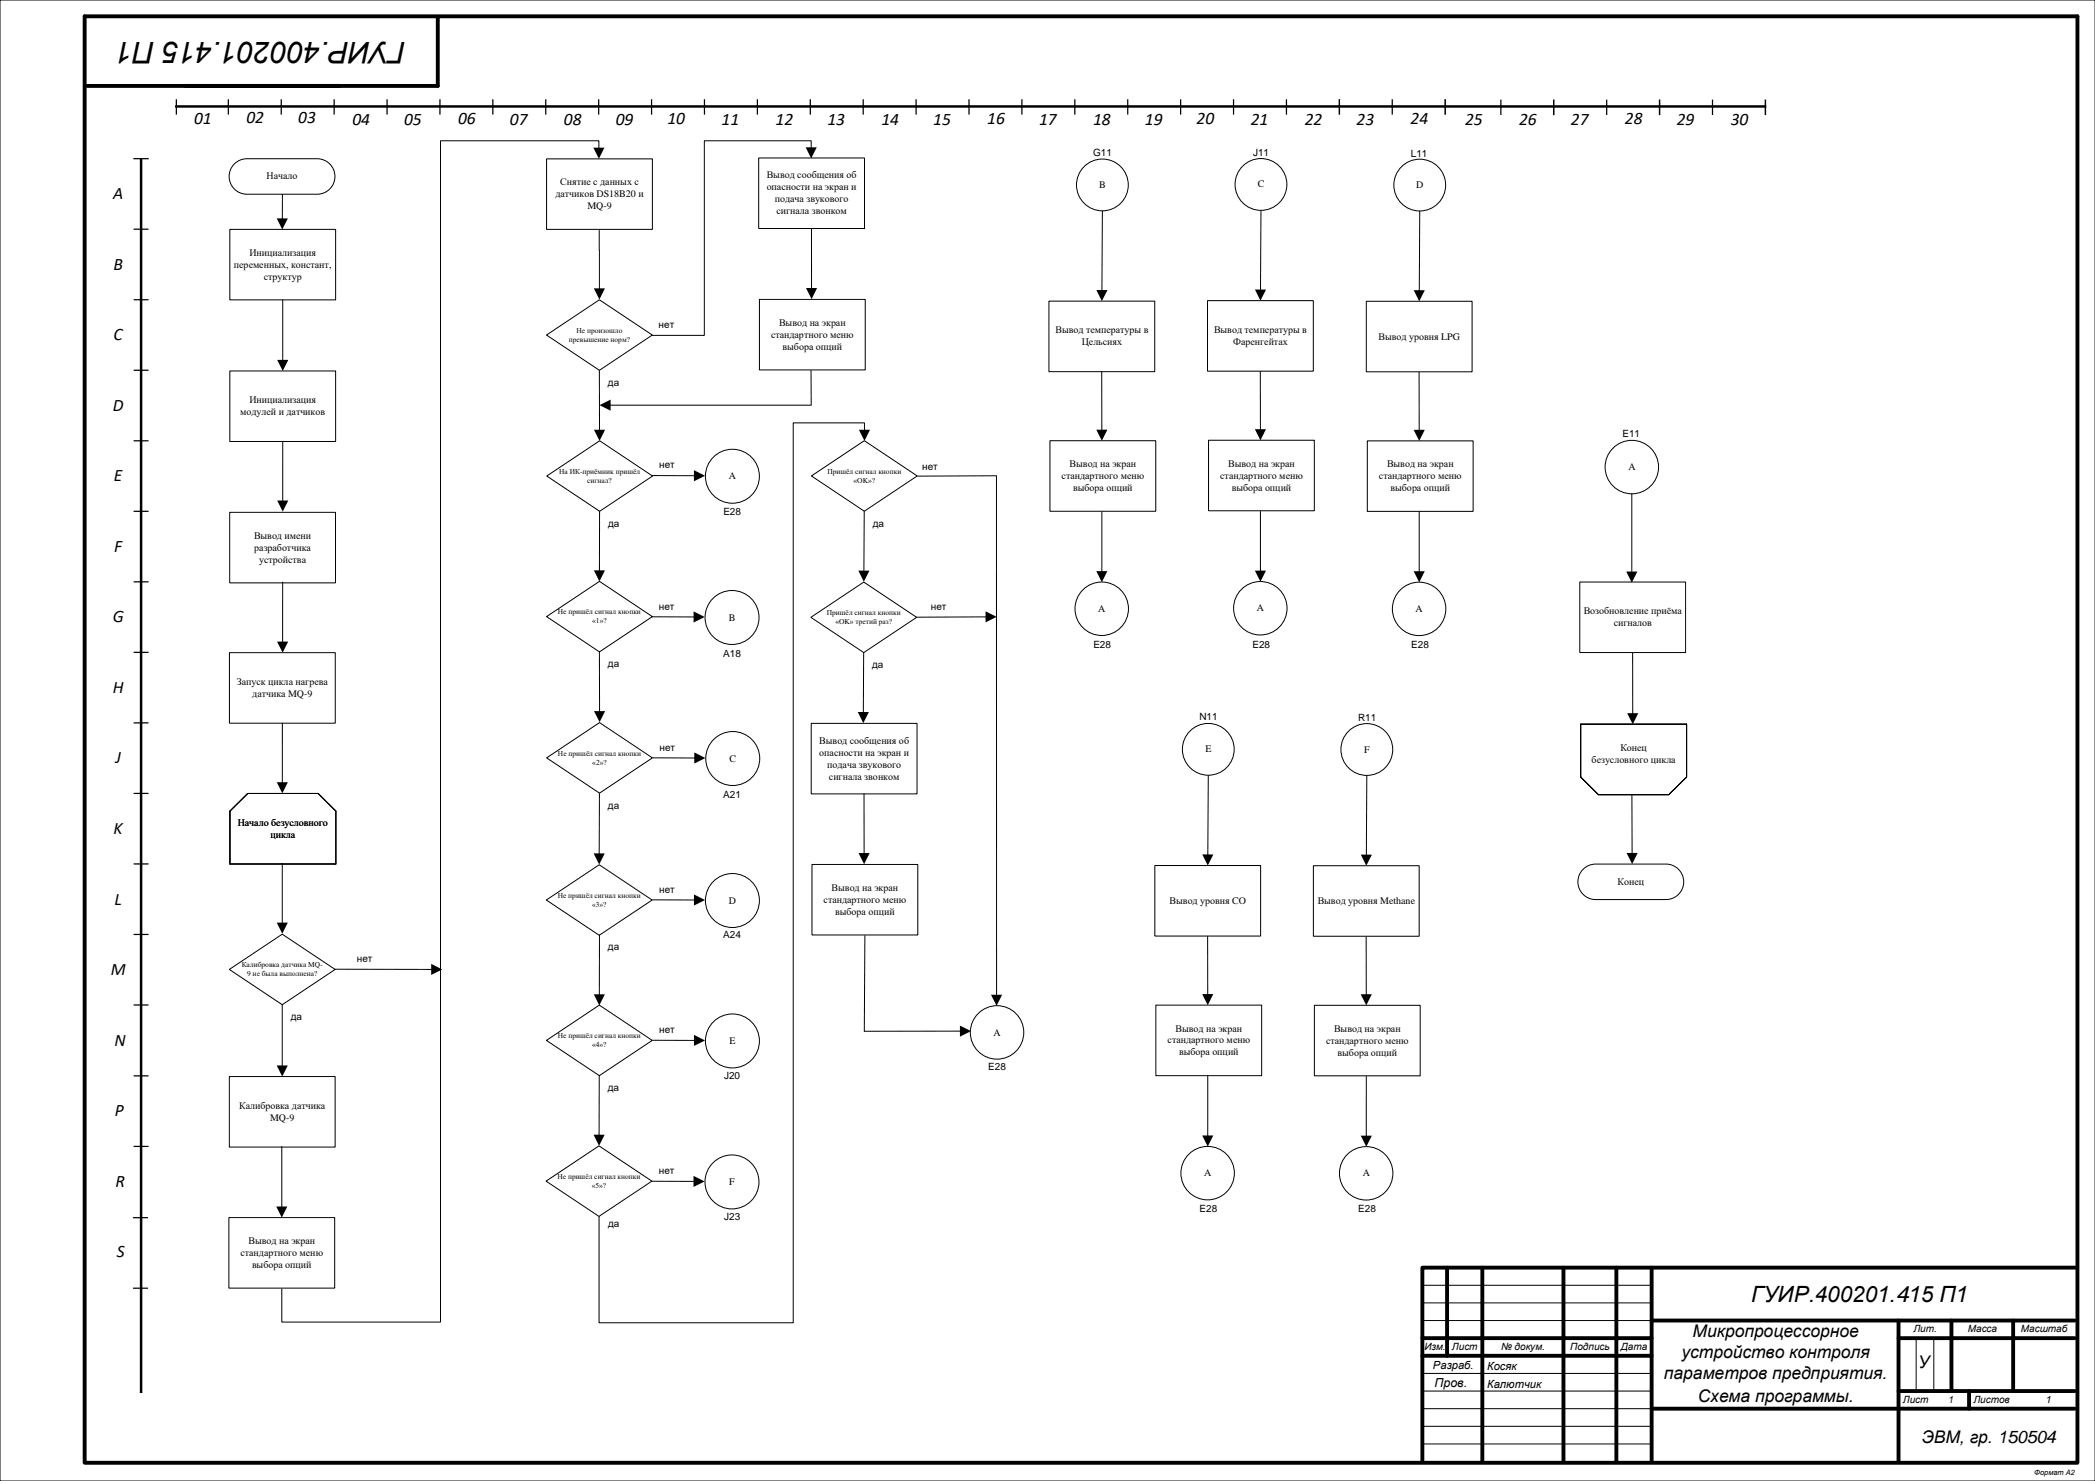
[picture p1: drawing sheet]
<svg xmlns="http://www.w3.org/2000/svg" width="594mm" height="420mm" viewBox="0 0 594 420" stroke-linecap="round" stroke-linejoin="round" font-family="sans-serif">
<path d="M0 0h594v420h-594zM403.3 364.5h65M403.3 369.5h65M403.3 374.5h65M543.3 379.5v15M548.3 379.5v15M403.3 389.5h65M403.3 394.5h65M403.3 399.5h65.1M403.3 404.5h65M403.3 409.5h65" fill="none" stroke="#000" stroke-width=".28"/>
<g fill="none" stroke="#000" stroke-width="1.1">
<path d="M24 4.6h565v410.2h-565zM124.1 5v19.4h-99.4M410.3 359.5v25M420.3 359.5v55M443.3 359.5v55M458.3 359.5v55M468.3 359.5v55M588.3 359.5h-185v55M403.3 379.5h65M468.3 374.5h119.9M538.3 374.5v40M538.3 379.5h49.9"/>
<path d="M553.3 374.5v20M570.8 374.5v20M403.3 384.5h65M468.4 399.5h119.8M538.3 394.5h49.9M558.3 394.5v5"/>
</g>
<path d="M50 30.2h450.4M40 45.4v349.3" fill="none" stroke="#000" stroke-width=".71"/>
<g fill="none" stroke="#000" stroke-width=".35">
<path d="M50 28.3v4M64.7 28.3v4M79.7 28.3v4M94.7 28.3v4M109.7 28.3v4M124.7 28.3v4M139.7 28.3v4M154.7 28.3v4M169.7 28.3v4M184.7 28.3v4M199.7 28.3v4M214.7 28.3v4"/>
<path d="M229.7 28.3v4M244.7 28.3v4M259.7 28.3v4M274.7 28.3v4M289.7 28.3v4M304.7 28.3v4M319.7 28.3v4M334.7 28.3v4M349.7 28.3v4M364.7 28.3v4M394.7 28.3v4M425.5 28.4v4"/>
<path d="M455.5 28.4v4M485.5 28.4v4M38 45h4M38 65h4M38 85h4M38 105h4M38 125h4M38 145h4M38 165h4M38 185h4M38 205h4M38 225h4"/>
<path d="M38 245h4M38 265h4M38 285h4M38 305.1h4M38 325.1h4M37.8 345.3h4M37.8 365.3h4"/>
</g>
<path d="M379.7 28.3v4M409.7 28.3v4M440.5 28.4v4M470.5 28.4v4M500.5 28.4v4" fill="none" stroke="#000" stroke-width=".42"/>
<path d="M66.8 46.2a5 5 0 0 1 3.2-1.2h19.9a5 5 0 0 1 5.1 5 5 5 0 0 1-5.1 5.1h-19.9a5 5 0 0 1-4.7-3.3 5 5 0 0 1 1.5-5.6z" fill-rule="evenodd" fill="#fff"/>
<path d="M66.8 46.2a5 5 0 0 1 3.2-1.2h19.9a5 5 0 0 1 5.1 5 5 5 0 0 1-5.1 5.1h-19.9a5 5 0 0 1-4.7-3.3 5 5 0 0 1 1.5-5.6zM80.1 55.1l-.1 7.2" fill="none" stroke="#000" stroke-width=".28"/>
<path d="M78.5 61.9h3.1l-1.6 3.2z" fill="#000"/>
<path d="M65.2 65h30v20h-30z" fill-rule="evenodd" fill="#fff"/>
<path d="M65.2 65h30v20h-30z" fill="none" stroke="#000" stroke-width=".28"/>
<path d="M65.2 105.2h30v20h-30z" fill-rule="evenodd" fill="#fff"/>
<path d="M80.2 85v17.4M65.2 105.2h30v20h-30zM80.2 125.2v17.1" fill="none" stroke="#000" stroke-width=".28"/>
<path d="M78.6 102.1h3.1l-1.5 3.1zM78.6 141.9h3.1l-1.5 3.2z" fill="#000"/>
<path d="M65.1 145.3h30v20h-30z" fill-rule="evenodd" fill="#fff"/>
<path d="M65.1 145.3h30v20h-30zM80.1 165.1v17.2M80 244.8v17.2" fill="none" stroke="#000" stroke-width=".28"/>
<path d="M78.6 181.9h3.1l-1.6 3.2zM78.5 261.6h3.1l-1.6 3.2z" fill="#000"/>
<path d="M154.9 95l15-10 15 10-15 10z" fill-rule="evenodd" fill="#fff"/>
<path d="M154.9 95l15-10 15 10-15 10zM65.2 230l5-5h20l5 5v15h-30z" fill="none" stroke="#000" stroke-width=".28"/>
<path d="M65 274.9l15-10 15 10-15 10z" fill-rule="evenodd" fill="#fff"/>
<path d="M65 274.9l15-10 15 10-15 10zM95 274.9h27.6" fill="none" stroke="#000" stroke-width=".28"/>
<path d="M122.3 273.3l3.1 1.6-3.2 1.6z" fill="#000"/>
<g fill="#fff">
<path d="M101.2 270.3h4.4v3.4h-4.4z" fill-rule="evenodd"/>
<path d="M155 45.1h30v20h-30z" fill-rule="evenodd"/>
</g>
<path d="M155 45.1h30v20h-30z" fill="none" stroke="#000" stroke-width=".28"/>
<circle cx="312.6" cy="52.4" r="7.3" fill="#fff"/>
<g fill="none" stroke="#000" stroke-width=".28">
<path d="M312.6 59.8l-.2 22.8"/>
<circle cx="312.6" cy="52.4" r="7.3"/>
</g>
<path d="M310.8 82.2l3.2 .1-1.6 3.1z" fill="#000"/>
<path d="M297.4 85.4h30v20h-30z" fill-rule="evenodd" fill="#fff"/>
<path d="M297.4 85.4h30v20h-30zM312.4 105.5v16.7" fill="none" stroke="#000" stroke-width=".28"/>
<path d="M310.8 121.9l3.2-.1-1.6 3.2z" fill="#000"/>
<path d="M297.7 125h30v20h-30z" fill-rule="evenodd" fill="#fff"/>
<path d="M169.9 105.1l.1 17.2M297.7 125h30v20h-30zM312.4 145.2v17.1" fill="none" stroke="#000" stroke-width=".28"/>
<path d="M168.4 121.9h3.2l-1.6 3.1zM310.8 162h3.2l-1.6 3.1z" fill="#000"/>
<path d="M172.3 106.9h3.2v3.4h-3.2z" fill-rule="evenodd" fill="#fff"/>
<path d="M169.8 42.3v-2.4h-44.9v335h-45v-9.4" fill="none" stroke="#000" stroke-width=".28"/>
<path d="M168.2 41.9h3.2l-1.6 3.1z" fill="#000"/>
<path d="M65.1 185.1h30v20h-30z" fill-rule="evenodd" fill="#fff"/>
<path d="M65.1 185.1h30v20h-30zM80.1 205.1l-.1 17.1" fill="none" stroke="#000" stroke-width=".28"/>
<path d="M78.5 221.8h3.1l-1.6 3.2z" fill="#000"/>
<path d="M65 305.3h30v20h-30z" fill-rule="evenodd" fill="#fff"/>
<path d="M65 305.3h30v20h-30z" fill="none" stroke="#000" stroke-width=".28"/>
<path d="M64.9 345.3h30v20h-30z" fill-rule="evenodd" fill="#fff"/>
<path d="M80 284.9v17.6M79.9 325.1v17.4M64.9 345.3h30v20h-30z" fill="none" stroke="#000" stroke-width=".28"/>
<path d="M78.4 302.1h3.2l-1.6 3.2zM78.3 342.1h3.2l-1.6 3.2z" fill="#000"/>
<path d="M82.4 286.8h3.2v3.4h-3.2z" fill-rule="evenodd" fill="#fff"/>
<path d="M169.9 65.3v16.9" fill="none" stroke="#000" stroke-width=".28"/>
<path d="M168.4 81.8h3.1l-1.6 3.1z" fill="#000"/>
<path d="M155 135l15-10 15 10-15 10z" fill-rule="evenodd" fill="#fff"/>
<path d="M155 135l15-10 15 10-15 10zM170 145v17.1" fill="none" stroke="#000" stroke-width=".28"/>
<path d="M168.4 161.7h3.1l-1.6 3.2z" fill="#000"/>
<path d="M172.4 146.8h3.2v3.4h-3.2z" fill-rule="evenodd" fill="#fff"/>
<path d="M185 134.9h12.1" fill="none" stroke="#000" stroke-width=".28"/>
<path d="M196.8 133.3l3.1 1.6-3.2 1.6z" fill="#000"/>
<g fill="#fff">
<path d="M186.9 130.3h4.4v3.4h-4.4z" fill-rule="evenodd"/>
<circle cx="207.7" cy="135.1" r="7.7"/>
</g>
<g fill="none" stroke="#000" stroke-width=".28">
<path d="M169.9 184.9l.1 17.1"/>
<circle cx="207.7" cy="135.1" r="7.7"/>
</g>
<path d="M168.4 201.7h3.2l-1.6 3.1z" fill="#000"/>
<g fill="#fff">
<path d="M172.3 186.7h3.3v3.3h-3.3z" fill-rule="evenodd"/>
<path d="M155 174.9l15-10 15 10-15 10z" fill-rule="evenodd"/>
</g>
<path d="M155 174.9l15-10 15 10-15 10z" fill="none" stroke="#000" stroke-width=".28"/>
<path d="M154.9 295l15-10 15 10-15 10z" fill-rule="evenodd" fill="#fff"/>
<path d="M154.9 295l15-10 15 10-15 10zM169.9 305v17.2" fill="none" stroke="#000" stroke-width=".28"/>
<path d="M168.3 321.8h3.1l-1.6 3.1z" fill="#000"/>
<g fill="#fff">
<path d="M172.3 306.8h3.2v3.4h-3.2z" fill-rule="evenodd"/>
<path d="M154.8 335l15-10 15 10-15 10z" fill-rule="evenodd"/>
</g>
<path d="M170 224.9l-.1 17.5M154.8 335l15-10 15 10-15 10z" fill="none" stroke="#000" stroke-width=".28"/>
<path d="M168.3 242h3.2l-1.6 3.2z" fill="#000"/>
<g fill="#fff">
<path d="M172.3 226.8h3.2v3.4h-3.2z" fill-rule="evenodd"/>
<path d="M155 214.9l15-10 15 10-15 10z" fill-rule="evenodd"/>
</g>
<path d="M155 214.9l15-10 15 10-15 10z" fill="none" stroke="#000" stroke-width=".28"/>
<path d="M154.9 255.2l15-10 15 10-15 10z" fill-rule="evenodd" fill="#fff"/>
<path d="M154.9 255.2l15-10 15 10-15 10z" fill="none" stroke="#000" stroke-width=".28"/>
<path d="M215.1 44.8h30v20h-30z" fill-rule="evenodd" fill="#fff"/>
<path d="M215.1 44.8h30v20h-30zM230.1 64.9v17.2" fill="none" stroke="#000" stroke-width=".28"/>
<path d="M228.5 81.7h3.2l-1.6 3.1z" fill="#000"/>
<path d="M215.3 84.9h30v20h-30z" fill-rule="evenodd" fill="#fff"/>
<path d="M230 42.2v-2.3h-30.3v55.2h-14.7M215.3 84.9h30v20h-30zM172.7 114.9h57.3M229.9 105.1l.1 9.8" fill="none" stroke="#000" stroke-width=".28"/>
<path d="M228.4 41.8h3.2l-1.6 3.1zM170 114.9l3.1-1.6v3.2z" fill="#000"/>
<circle cx="462.7" cy="132.5" r="7.6" fill="#fff"/>
<g fill="none" stroke="#000" stroke-width=".28">
<path d="M462.9 185v17.6M448.2 205.4h30v15l-5.1 5h-19.9l-5-5zM462.7 225.5v16.8"/>
<circle cx="462.7" cy="132.5" r="7.6"/>
</g>
<path d="M461.3 202.3l3.2-.1-1.6 3.2zM461.2 241.9h3.1l-1.5 3.1z" fill="#000"/>
<path d="M448.6 246.8a5 5 0 0 1 3.8-1.8h19.9a5 5 0 0 1 5.1 5.1 5 5 0 0 1-5.1 5h-19.9a5 5 0 0 1-4.6-2.9 5 5 0 0 1 .8-5.4z" fill-rule="evenodd" fill="#fff"/>
<path d="M448.6 246.8a5 5 0 0 1 3.8-1.8h19.9a5 5 0 0 1 5.1 5.1 5 5 0 0 1-5.1 5h-19.9a5 5 0 0 1-4.6-2.9 5 5 0 0 1 .8-5.4z" fill="none" stroke="#000" stroke-width=".28"/>
<path d="M447.9 165.1h30v20h-30z" fill-rule="evenodd" fill="#fff"/>
<path d="M245.1 122.3v-2.4h-20.2v255.2h-55.1v-30.1M462.7 140v22.5M447.9 165.1h30v20h-30z" fill="none" stroke="#000" stroke-width=".28"/>
<path d="M243.5 121.9h3.2l-1.6 3.1zM461.1 162.1h3.1l-1.5 3.1z" fill="#000"/>
<path d="M172.4 345.4h3.2v3.4h-3.2z" fill-rule="evenodd" fill="#fff"/>
<path d="M170 265.2l-.1 17.2" fill="none" stroke="#000" stroke-width=".28"/>
<path d="M168.3 282h3.2l-1.6 3.1z" fill="#000"/>
<g fill="#fff">
<path d="M172.3 267h3.3v3.4h-3.3z" fill-rule="evenodd"/>
<path d="M230.1 135l15-10 15 10-15 10z" fill-rule="evenodd"/>
</g>
<path d="M230.1 135l15-10 15 10-15 10zM245 145l-.1 17.2" fill="none" stroke="#000" stroke-width=".28"/>
<path d="M243.4 161.8h3.1l-1.6 3.2z" fill="#000"/>
<path d="M247.4 146.8h3.2v3.4h-3.2z" fill-rule="evenodd" fill="#fff"/>
<path d="M282.5 134.9l-22.3 .1" fill="none" stroke="#000" stroke-width=".28"/>
<path d="M230 205.1h30v20h-30z" fill-rule="evenodd" fill="#fff"/>
<path d="M230 205.1h30v20h-30zM272.6 292.4h-27.5" fill="none" stroke="#000" stroke-width=".28"/>
<path d="M272.2 290.8l3.1 1.6-3.1 1.6z" fill="#000"/>
<path d="M229.9 175.1l15-10 15 10-15 10z" fill-rule="evenodd" fill="#fff"/>
<path d="M229.9 175.1l15-10 15 10-15 10zM244.9 185.1l-.1 17.2" fill="none" stroke="#000" stroke-width=".28"/>
<path d="M243.2 201.9h3.1l-1.5 3.2z" fill="#000"/>
<path d="M247.2 186.9h3.3v3.4h-3.3z" fill-rule="evenodd" fill="#fff"/>
<path d="M279.8 174.9l-19.9 .1" fill="none" stroke="#000" stroke-width=".28"/>
<path d="M279.4 173.4l3.2 1.5-3.2 1.6z" fill="#000"/>
<path d="M263.9 170.4h4.4v3.4h-4.4z" fill-rule="evenodd" fill="#fff"/>
<path d="M282.5 135l.1 147.5M245.2 265.3l-.1 27.1" fill="none" stroke="#000" stroke-width=".28"/>
<path d="M281 282.1h3.1l-1.5 3.1z" fill="#000"/>
<circle cx="282.7" cy="292.8" r="7.6" fill="#fff"/>
<g fill="none" stroke="#000" stroke-width=".28">
<path d="M184.9 174.9l12.1 .1"/>
<circle cx="282.7" cy="292.8" r="7.6"/>
</g>
<path d="M196.7 173.4l3.1 1.6-3.2 1.5z" fill="#000"/>
<g fill="#fff">
<path d="M186.8 170.4h4.4v3.3h-4.4z" fill-rule="evenodd"/>
<circle cx="207.6" cy="175.1" r="7.7"/>
</g>
<g fill="none" stroke="#000" stroke-width=".28">
<path d="M185.1 214.9l12.1 .1"/>
<circle cx="207.6" cy="175.1" r="7.7"/>
</g>
<path d="M196.9 213.4l3.1 1.6-3.2 1.5z" fill="#000"/>
<g fill="#fff">
<path d="M187 210.3h4.4v3.4h-4.4z" fill-rule="evenodd"/>
<circle cx="207.8" cy="215.1" r="7.7"/>
</g>
<g fill="none" stroke="#000" stroke-width=".28">
<path d="M185 255.2h12.1"/>
<circle cx="207.8" cy="215.1" r="7.7"/>
</g>
<path d="M196.8 253.7l3.1 1.5-3.2 1.6z" fill="#000"/>
<g fill="#fff">
<path d="M186.9 250.6h4.4v3.4h-4.4z" fill-rule="evenodd"/>
<circle cx="207.7" cy="255.4" r="7.7"/>
</g>
<g fill="none" stroke="#000" stroke-width=".28">
<path d="M185 295h12.1"/>
<circle cx="207.7" cy="255.4" r="7.7"/>
</g>
<path d="M196.8 293.5l3.1 1.6-3.2 1.5z" fill="#000"/>
<g fill="#fff">
<path d="M186.9 290.4h4.4v3.4h-4.4z" fill-rule="evenodd"/>
<circle cx="207.7" cy="295.2" r="7.7"/>
</g>
<g fill="none" stroke="#000" stroke-width=".28">
<path d="M184.9 335h12.1"/>
<circle cx="207.7" cy="295.2" r="7.7"/>
</g>
<path d="M196.6 333.5l3.2 1.5-3.2 1.6z" fill="#000"/>
<g fill="#fff">
<path d="M186.8 330.4h4.4v3.4h-4.4z" fill-rule="evenodd"/>
<circle cx="207.5" cy="335.2" r="7.7"/>
</g>
<g fill="none" stroke="#000" stroke-width=".28">
<path d="M245 225.2v17.1"/>
<circle cx="207.5" cy="335.2" r="7.7"/>
</g>
<path d="M243.4 241.9h3.2l-1.6 3.2z" fill="#000"/>
<path d="M230.2 245.1h30v20h-30z" fill-rule="evenodd" fill="#fff"/>
<path d="M230.2 245.1h30v20h-30z" fill="none" stroke="#000" stroke-width=".28"/>
<circle cx="312.4" cy="172.6" r="7.6" fill="#fff"/>
<circle cx="312.4" cy="172.6" r="7.6" fill="none" stroke="#000" stroke-width=".28"/>
<circle cx="357.5" cy="52.3" r="7.3" fill="#fff"/>
<g fill="none" stroke="#000" stroke-width=".28">
<path d="M357.5 59.7l-.1 22.8"/>
<circle cx="357.5" cy="52.3" r="7.3"/>
</g>
<path d="M355.8 82.1h3.2l-1.6 3.2z" fill="#000"/>
<path d="M342.4 85.3h30v20h-30z" fill-rule="evenodd" fill="#fff"/>
<path d="M342.4 85.3h30v20h-30zM357.3 105.4l.1 16.7" fill="none" stroke="#000" stroke-width=".28"/>
<path d="M355.8 121.7h3.1l-1.5 3.2z" fill="#000"/>
<path d="M342.6 124.8h30v20h-30z" fill-rule="evenodd" fill="#fff"/>
<path d="M342.6 124.8h30v20h-30zM357.4 145v17.2" fill="none" stroke="#000" stroke-width=".28"/>
<path d="M355.8 161.8h3.1l-1.5 3.2z" fill="#000"/>
<circle cx="357.3" cy="172.5" r="7.6" fill="#fff"/>
<circle cx="357.3" cy="172.5" r="7.6" fill="none" stroke="#000" stroke-width=".28"/>
<circle cx="402.5" cy="52.5" r="7.3" fill="#fff"/>
<g fill="none" stroke="#000" stroke-width=".28">
<path d="M402.5 59.9l-.1 22.8"/>
<circle cx="402.5" cy="52.5" r="7.3"/>
</g>
<path d="M400.8 82.3h3.2l-1.6 3.1z" fill="#000"/>
<path d="M387.4 85.4h30v20h-30z" fill-rule="evenodd" fill="#fff"/>
<path d="M387.4 85.4h30v20h-30zM402.3 105.6l.1 16.7" fill="none" stroke="#000" stroke-width=".28"/>
<path d="M400.8 121.9h3.1l-1.5 3.1z" fill="#000"/>
<path d="M387.7 125h30v20h-30z" fill-rule="evenodd" fill="#fff"/>
<path d="M387.7 125h30v20h-30zM402.4 145.2v17.2" fill="none" stroke="#000" stroke-width=".28"/>
<path d="M400.8 162h3.2l-1.6 3.1z" fill="#000"/>
<circle cx="402.3" cy="172.7" r="7.6" fill="#fff"/>
<circle cx="402.3" cy="172.7" r="7.6" fill="none" stroke="#000" stroke-width=".28"/>
<circle cx="342.6" cy="212.5" r="7.3" fill="#fff"/>
<g fill="none" stroke="#000" stroke-width=".28">
<path d="M342.6 219.9l-.2 22.8"/>
<circle cx="342.6" cy="212.5" r="7.3"/>
</g>
<path d="M340.9 242.3h3.1l-1.6 3.2z" fill="#000"/>
<path d="M327.4 245.5h30v20h-30z" fill-rule="evenodd" fill="#fff"/>
<path d="M327.4 245.5h30v20h-30zM342.4 265.6v16.7" fill="none" stroke="#000" stroke-width=".28"/>
<path d="M340.8 281.9h3.2l-1.6 3.2z" fill="#000"/>
<path d="M327.7 285h30v20h-30z" fill-rule="evenodd" fill="#fff"/>
<path d="M327.7 285h30v20h-30zM342.4 305.2v17.2" fill="none" stroke="#000" stroke-width=".28"/>
<path d="M340.9 322h3.1l-1.6 3.2z" fill="#000"/>
<circle cx="342.4" cy="332.7" r="7.6" fill="#fff"/>
<circle cx="342.4" cy="332.7" r="7.6" fill="none" stroke="#000" stroke-width=".28"/>
<circle cx="387.5" cy="212.5" r="7.3" fill="#fff"/>
<g fill="none" stroke="#000" stroke-width=".28">
<path d="M387.5 220l-.1 22.8"/>
<circle cx="387.5" cy="212.5" r="7.3"/>
</g>
<path d="M385.8 242.3l3.2 .1-1.6 3.1z" fill="#000"/>
<path d="M372.4 245.5h30v20h-30z" fill-rule="evenodd" fill="#fff"/>
<path d="M372.4 245.5h30v20h-30zM387.3 265.6l.1 16.8" fill="none" stroke="#000" stroke-width=".28"/>
<path d="M385.8 282h3.1l-1.5 3.1z" fill="#000"/>
<path d="M372.7 285.1h30v20h-30z" fill-rule="evenodd" fill="#fff"/>
<path d="M372.7 285.1h30v20h-30zM387.4 305.3v17.2" fill="none" stroke="#000" stroke-width=".28"/>
<path d="M385.8 322.1h3.1l-1.5 3.1z" fill="#000"/>
<circle cx="387.3" cy="332.7" r="7.6" fill="#fff"/>
<circle cx="387.3" cy="332.7" r="7.6" fill="none" stroke="#000" stroke-width=".28"/>
<text font-size="8.5" x="115.1" y="12" transform="rotate(-180 115.1 12)">ГУИР.400201.415 П1</text>
<text font-size="6.3" x="496.5" y="369.1">ГУИР.400201.415 П1</text>
<g font-size="5">
<text x="55" y="35.2">01</text>
<text x="69.9" y="34.9">02</text>
<text x="84.6" y="35">03</text>
<text x="99.9" y="35.4">04</text>
<text x="114.6" y="35.4">05</text>
<text x="129.9" y="35.2">06</text>
<text x="144.6" y="35.4">07</text>
<text x="159.9" y="35.4">08</text>
<text x="174.6" y="35.4">09</text>
<text x="189.2" y="35.2">10</text>
<text x="204.6" y="35.4">11</text>
<text x="219.9" y="35.4">12</text>
<text x="234.6" y="35.4">13</text>
<text x="249.9" y="35.4">14</text>
<text x="264.6" y="35.4">15</text>
<text x="279.9" y="35.2">16</text>
<text x="294.6" y="35.4">17</text>
<text x="309.9" y="35.4">18</text>
<text x="324.6" y="35.4">19</text>
<text x="339.3" y="35.2">20</text>
<text x="354.6" y="35.4">21</text>
<text x="369.9" y="35.4">22</text>
<text x="384.6" y="35.4">23</text>
<text x="399.9" y="35.1">24</text>
<text x="415.4" y="35.5">25</text>
<text x="430.7" y="35.5">26</text>
<text x="445.4" y="35.5">27</text>
<text x="460.7" y="35.2">28</text>
<text x="475.4" y="35.5">29</text>
<text x="490.7" y="35.5">30</text>
<text x="32.1" y="56.5">A</text>
<text x="32.2" y="76.5">B</text>
<text x="32.2" y="96.5">C</text>
<text x="32" y="116.5">D</text>
<text x="32.3" y="136.5">E</text>
<text x="32.4" y="156.5">F</text>
<text x="31.9" y="176.5">G</text>
<text x="32" y="196.5">H</text>
<text x="32.7" y="216.5">J</text>
<text x="32.2" y="236.5">K</text>
<text x="32.5" y="256.5">L</text>
<text x="31.4" y="276.5">M</text>
<text x="32.5" y="296.5">N</text>
<text x="32.5" y="316.6">P</text>
<text x="32.7" y="336.5">R</text>
<text x="33.2" y="356.5">S</text>
<text x="479.9" y="379.2">Микропроцессорное</text>
<text x="476.7" y="385.1">устройство контроля</text>
<text x="543.9" y="388">У</text>
<text x="471.8" y="391">параметров предприятия.</text>
<text x="481.3" y="397.6">Схема программы.</text>
<text x="544.9" y="409.1">ЭВМ, гр. 150504</text>
</g>
<text font-size="3.5" x="406.7" y="393.4">Пров.</text>
<g font-size="3.2">
<text x="406.3" y="388.3">Разраб.</text>
<text x="421.6" y="388.4">Косяк</text>
<text x="421.6" y="393.5">Калютчик</text>
</g>
<g font-size="2.8">
<text x="309.9" y="44.2">G11</text>
<text x="355.3" y="44.2">J11</text>
<text x="400" y="44.5">L11</text>
<text x="75.6" y="50.9">Начало</text>
<text x="158.8" y="52.5">Снятие с данных с</text>
<text x="217.4" y="54">опасности на экран и</text>
<text x="217.4" y="50.6">Вывод сообщения об</text>
<text x="311.6" y="53.3">B</text>
<text x="356.6" y="53.2">C</text>
<text x="401.5" y="53.3">D</text>
<text x="157.5" y="55.9">датчиков DS18B20 и</text>
<text x="166.5" y="59.3">MQ-9</text>
<text x="219.7" y="57.3">подача звукового</text>
<text x="220.1" y="60.7">сигнала звонком</text>
<text x="66.3" y="75.9">переменных, констант,</text>
<text x="70.7" y="72.5">Инициализация</text>
<text x="74.8" y="79.3">структур</text>
<text x="186.7" y="93.1">нет</text>
<text x="218.6" y="95.8">стандартного меню</text>
<text x="220.9" y="92.4">Вывод на экран</text>
<text x="299.2" y="94.6">Вывод температуры в</text>
<text x="344.2" y="94.4">Вывод температуры в</text>
<text x="221.9" y="99.2">выбора опций</text>
<text x="306.7" y="98">Цельсиях</text>
<text x="349.6" y="97.8">Фаренгейтах</text>
<text x="390.9" y="96.3">Вывод уровня LPG</text>
<text x="172.3" y="109.4">да</text>
<text x="68.1" y="117.8">модулей и датчиков</text>
<text x="70.7" y="114.4">Инициализация</text>
<text x="460" y="124">E11</text>
<text x="186.9" y="132.8">нет</text>
<text x="206.6" y="135.9">A</text>
<text x="261.5" y="133.3">нет</text>
<text x="301" y="135.8">стандартного меню</text>
<text x="303.3" y="132.5">Вывод на экран</text>
<text x="346" y="135.7">стандартного меню</text>
<text x="348.2" y="132.3">Вывод на экран</text>
<text x="391" y="135.9">стандартного меню</text>
<text x="393.3" y="132.5">Вывод на экран</text>
<text x="461.7" y="133.3">A</text>
<text x="304.3" y="139.2">выбора опций</text>
<text x="349.2" y="139.1">выбора опций</text>
<text x="394.2" y="139.3">выбора опций</text>
<text x="172.4" y="149.4">да</text>
<text x="205.1" y="146">E28</text>
<text x="247.4" y="149.4">да</text>
<text x="72" y="152.8">Вывод имени</text>
<text x="72.1" y="156.2">разработчика</text>
<text x="73.5" y="159.5">устройства</text>
<text x="186.8" y="172.9">нет</text>
<text x="263.9" y="173">нет</text>
<text x="311.4" y="173.5">A</text>
<text x="356.3" y="173.4">A</text>
<text x="401.4" y="173.5">A</text>
<text x="206.6" y="176">B</text>
<text x="449" y="174.2">Возобновление приёма</text>
<text x="457.5" y="177.6">сигналов</text>
<text x="310" y="183.6">E28</text>
<text x="355.1" y="183.6">E28</text>
<text x="400.1" y="183.6">E28</text>
<text x="172.4" y="189.2">да</text>
<text x="205.1" y="186.3">A18</text>
<text x="247.3" y="189.5">да</text>
<text x="67.1" y="194.3">Запуск цикла нагрева</text>
<text x="71.5" y="197.6">датчика MQ-9</text>
<text x="340.1" y="204.2">N11</text>
<text x="385" y="204.3">R11</text>
<text x="187" y="212.9">нет</text>
<text x="206.8" y="216">C</text>
<text x="232.3" y="214.3">опасности на экран и</text>
<text x="232.3" y="210.9">Вывод сообщения об</text>
<text x="341.7" y="213.4">E</text>
<text x="386.8" y="213.4">F</text>
<text x="459.4" y="213">Конец</text>
<text x="234.5" y="217.7">подача звукового</text>
<text x="235" y="221.1">сигнала звонком</text>
<text x="451.3" y="216.4">безусловного цикла</text>
<text x="205" y="226.2">A21</text>
<text x="172.3" y="229.4">да</text>
<text x="67.4" y="234.2">Начало безусловного</text>
<text x="76.7" y="237.6">цикла</text>
<text x="458.6" y="250.9">Конец</text>
<text x="186.9" y="253.2">нет</text>
<text x="206.7" y="256.3">D</text>
<text x="233.5" y="256">стандартного меню</text>
<text x="235.8" y="252.6">Вывод на экран</text>
<text x="331.6" y="256.3">Вывод уровня CO</text>
<text x="373.6" y="256.4">Вывод уровня Methane</text>
<text x="236.8" y="259.4">выбора опций</text>
<text x="172.4" y="269.5">да</text>
<text x="205.1" y="266.1">A24</text>
<text x="101.2" y="272.9">нет</text>
<text x="82.4" y="289.4">да</text>
<text x="186.9" y="293">нет</text>
<text x="281.7" y="293.7">A</text>
<text x="333.3" y="292.5">Вывод на экран</text>
<text x="378.2" y="292.6">Вывод на экран</text>
<text x="206.8" y="296.1">E</text>
<text x="331" y="295.9">стандартного меню</text>
<text x="334.3" y="299.3">выбора опций</text>
<text x="376" y="296">стандартного меню</text>
<text x="379.2" y="299.4">выбора опций</text>
<text x="205.3" y="306">J20</text>
<text x="280.2" y="303.5">E28</text>
<text x="172.3" y="309.4">да</text>
<text x="67.8" y="314.5">Калибровка датчика</text>
<text x="76.6" y="317.9">MQ-9</text>
<text x="186.8" y="333">нет</text>
<text x="341.4" y="333.6">A</text>
<text x="386.4" y="333.6">A</text>
<text x="206.8" y="336.1">F</text>
<text x="172.4" y="348">да</text>
<text x="205.3" y="346">J23</text>
<text x="340.1" y="343.6">E28</text>
<text x="385.1" y="343.8">E28</text>
<text x="70.5" y="352.8">Вывод на экран</text>
<text x="68.2" y="356.2">стандартного меню</text>
<text x="71.5" y="359.6">выбора опций</text>
<text x="542.5" y="377.9">Лит.</text>
<text x="557.9" y="377.9">Масса</text>
<text x="573" y="377.9">Масштаб</text>
<text x="403.9" y="382.8">Изм.</text>
<text x="411.7" y="382.9">Лист</text>
<text x="425.6" y="382.9">№ докум.</text>
<text x="445.2" y="382.9">Подпись</text>
<text x="459.6" y="382.9">Дата</text>
<text x="539.5" y="397.9">Лист</text>
<text x="552.3" y="397.9">1</text>
<text x="559.5" y="397.9">Листов</text>
<text x="580" y="397.9">1</text>
</g>
<g font-size="2.1">
<text x="163.4" y="94.4">Не произошло</text>
<text x="161.3" y="96.9">превышение норм?</text>
<text x="158.5" y="134.4">На ИК-приёмник пришёл</text>
<text x="166.5" y="136.9">сигнал?</text>
<text x="234.6" y="134.3">Пришёл сигнал кнопки</text>
<text x="242" y="136.9">«OK»?</text>
<text x="158.2" y="174.2">Не пришёл сигнал кнопки</text>
<text x="167.9" y="176.8">«1»?</text>
<text x="234.4" y="174.4">Пришёл сигнал кнопки</text>
<text x="236.9" y="177">«OK» третий раз?</text>
<text x="158.2" y="214.3">Не пришёл сигнал кнопки</text>
<text x="167.9" y="216.8">«2»?</text>
<text x="158.1" y="254.6">Не пришёл сигнал кнопки</text>
<text x="167.9" y="257.2">«3»?</text>
<text x="68.5" y="274.3">Калибровка датчика MQ-</text>
<text x="70" y="276.9">9 не была выполнена?</text>
<text x="158.1" y="294.4">Не пришёл сигнал кнопки</text>
<text x="167.9" y="297">«4»?</text>
<text x="158" y="334.3">Не пришёл сигнал кнопки</text>
<text x="167.8" y="336.9">«5»?</text>
<text x="576.7" y="418.2">Формат А2</text>
</g>
</svg>
